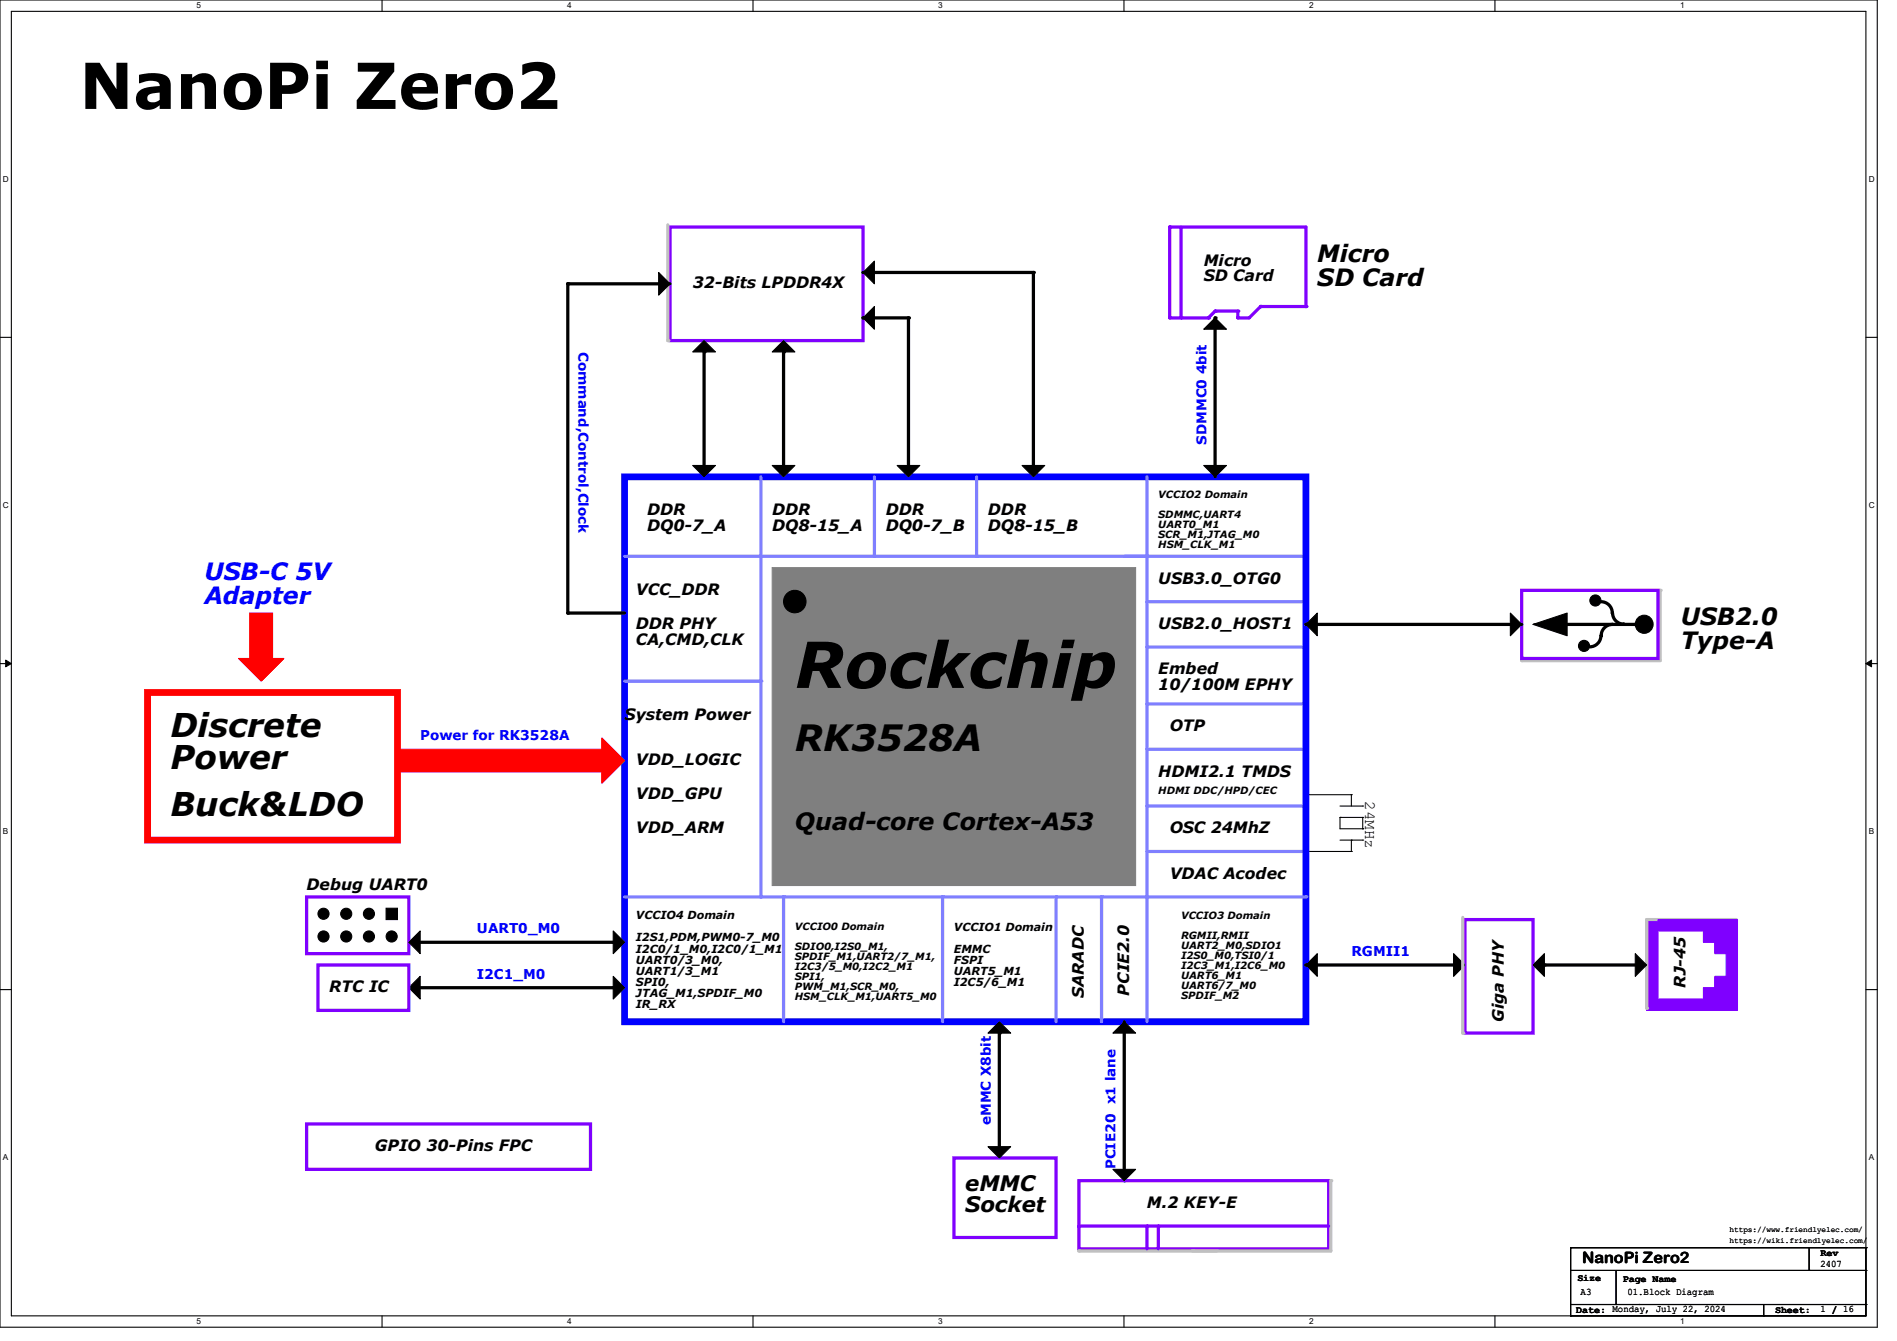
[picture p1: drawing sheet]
<svg xmlns="http://www.w3.org/2000/svg" width="297mm" height="210mm" viewBox="0 0 297 210" stroke-linecap="round" stroke-linejoin="round" font-family="sans-serif">
<path d="M0 0h293.9v207.9h-293.9zM1.8 1.8h290.3v204.3h-290.3z" fill="none" stroke="#000" stroke-width=".17"/>
<g fill="#fff">
<path d="M30.8 .2h.7v1.4h-.7z"/>
<path d="M30.8 206.2h.7v1.4h-.7z"/>
</g>
<path d="M59.8 0v1.8M59.8 206.1v1.8" fill="none" stroke="#000" stroke-width=".17"/>
<g fill="#fff">
<path d="M88.8 .2h.7v1.4h-.7z"/>
<path d="M88.8 206.2h.7v1.4h-.7z"/>
</g>
<path d="M117.9 0v1.8M117.9 206.1v1.8" fill="none" stroke="#000" stroke-width=".17"/>
<g fill="#fff">
<path d="M146.9 .2h.7v1.4h-.7z"/>
<path d="M146.9 206.2h.7v1.4h-.7z"/>
</g>
<path d="M176 0v1.8M176 206.1v1.8" fill="none" stroke="#000" stroke-width=".17"/>
<g fill="#fff">
<path d="M205 .2h.7v1.4h-.7z"/>
<path d="M205 206.2h.7v1.4h-.7z"/>
</g>
<path d="M234.1 0v1.8M234.1 206.1v1.8" fill="none" stroke="#000" stroke-width=".17"/>
<g fill="#fff">
<path d="M263.1 .2h.6v1.4h-.6z"/>
<path d="M263.1 206.2h.6v1.4h-.6z"/>
<path d="M.5 27.3h.9v1.4h-.9z"/>
<path d="M292.6 27.3h.9v1.4h-.9z"/>
<path d="M.5 78.4h.9v1.4h-.9z"/>
<path d="M292.6 78.4h.9v1.4h-.9z"/>
</g>
<path d="M0 52.8h1.8M292.1 52.8h1.8" fill="none" stroke="#000" stroke-width=".17"/>
<g fill="#fff">
<path d="M.5 129.5h.8v1.4h-.8z"/>
<path d="M292.6 129.5h.8v1.4h-.8z"/>
</g>
<path d="M0 103.9h1.8M292.1 103.9h1.8" fill="none" stroke="#000" stroke-width=".17"/>
<path d="M.9 103.4l.9 .5-.9 .5zM292.1 103.9l.9-.5v1z" fill="#000" stroke="#000" stroke-width=".16"/>
<g fill="#fff">
<path d="M.5 180.5h.8v1.4h-.8z"/>
<path d="M292.6 180.5h.8v1.4h-.8z"/>
</g>
<path d="M0 155h1.8M292.1 155h1.8" fill="none" stroke="#000" stroke-width=".17"/>
<path d="M179.6 133.4h24.9" fill="none" stroke="#7f7fff" stroke-width=".51"/>
<circle cx="204.5" cy="133.4" r=".25" fill="#7f7fff"/>
<path d="M179.6 126.2h24.9" fill="none" stroke="#7f7fff" stroke-width=".51"/>
<circle cx="204.5" cy="126.2" r=".25" fill="#7f7fff"/>
<path d="M179.6 117.3h24.9" fill="none" stroke="#7f7fff" stroke-width=".51"/>
<circle cx="204.5" cy="117.3" r=".25" fill="#7f7fff"/>
<path d="M179.6 110.2h24.9" fill="none" stroke="#7f7fff" stroke-width=".51"/>
<circle cx="204.5" cy="110.2" r=".25" fill="#7f7fff"/>
<path d="M179.6 101.3h24.9" fill="none" stroke="#7f7fff" stroke-width=".51"/>
<circle cx="204.5" cy="101.3" r=".25" fill="#7f7fff"/>
<path d="M179.6 94.2h24.9" fill="none" stroke="#7f7fff" stroke-width=".51"/>
<circle cx="204.5" cy="94.2" r=".25" fill="#7f7fff"/>
<path d="M176 87.1h28.5" fill="none" stroke="#7f7fff" stroke-width=".51"/>
<circle cx="204.5" cy="87.1" r=".25" fill="#7f7fff"/>
<g fill="none" stroke="#000" stroke-width=".17">
<path d="M204.5 124.5h.1M204.5 124.5h7.1M204.5 133.4h7.1M209.8 128h.1M209.8 128h3.6M209.8 128v1.8h3.6M209.8 131.6h3.6M209.8 126.2h3.6M211.6 133.4h.1M211.6 131.6h.1M211.6 124.5h.1M211.6 124.5v1.7"/>
<path d="M211.6 131.6v1.8M213.4 129.8h.1M213.4 128h.1M213.4 131.6h.1M213.4 126.2h.1M213.4 128v1.8"/>
</g>
<path d="M97.8 74.7h106.7v85.3h-106.7z" fill="none" stroke="#00f" stroke-width="1.1"/>
<path d="M119.1 74.7v12.4M119.1 87.1h60.5v53.4h-60.5z" fill="none" stroke="#7f7fff" stroke-width=".51"/>
<circle cx="119.1" cy="87.1" r=".25" fill="#7f7fff"/>
<path d="M136.9 74.7v12.4" fill="none" stroke="#7f7fff" stroke-width=".51"/>
<circle cx="136.9" cy="87.1" r=".25" fill="#7f7fff"/>
<path d="M152.9 74.7v12.4" fill="none" stroke="#7f7fff" stroke-width=".51"/>
<circle cx="152.9" cy="87.1" r=".25" fill="#7f7fff"/>
<path d="M179.6 74.7v12.4" fill="none" stroke="#7f7fff" stroke-width=".51"/>
<circle cx="179.6" cy="87.1" r=".25" fill="#7f7fff"/>
<path d="M97.8 87.1h21.3" fill="none" stroke="#7f7fff" stroke-width=".51"/>
<circle cx="119.1" cy="87.1" r=".25" fill="#7f7fff"/>
<path d="M120.9 88.9h56.9v49.8h-56.9z" fill-rule="evenodd" fill="#7f7f7f" stroke="#7f7f7f" stroke-width=".17"/>
<circle cx="124.4" cy="94.2" r="1.76" fill="#000" stroke="#000" stroke-width=".17"/>
<path d="M97.8 106.7h21.3" fill="none" stroke="#7f7fff" stroke-width=".51"/>
<circle cx="119.1" cy="106.7" r=".25" fill="#7f7fff"/>
<path d="M97.8 140.5h21.3" fill="none" stroke="#7f7fff" stroke-width=".51"/>
<circle cx="119.1" cy="140.5" r=".25" fill="#7f7fff"/>
<path d="M179.6 140.5h24.9" fill="none" stroke="#7f7fff" stroke-width=".51"/>
<circle cx="204.5" cy="140.5" r=".25" fill="#7f7fff"/>
<path d="M122.7 140.5v19.5" fill="none" stroke="#7f7fff" stroke-width=".51"/>
<circle cx="122.7" cy="140.5" r=".25" fill="#7f7fff"/>
<path d="M147.6 140.5v19.5" fill="none" stroke="#7f7fff" stroke-width=".51"/>
<circle cx="147.6" cy="140.5" r=".25" fill="#7f7fff"/>
<path d="M165.4 140.5v19.5" fill="none" stroke="#7f7fff" stroke-width=".51"/>
<circle cx="165.4" cy="140.5" r=".25" fill="#7f7fff"/>
<path d="M172.5 140.5v19.5" fill="none" stroke="#7f7fff" stroke-width=".51"/>
<circle cx="172.5" cy="140.5" r=".25" fill="#7f7fff"/>
<path d="M179.6 140.5v19.5" fill="none" stroke="#7f7fff" stroke-width=".51"/>
<circle cx="179.6" cy="140.5" r=".25" fill="#7f7fff"/>
<path d="M204.5 35.6v12.4" fill="none" stroke="#7f00ff" stroke-width=".51"/>
<circle cx="204.5" cy="48" r=".25" fill="#7f00ff"/>
<path d="M197.4 48h7.1" fill="none" stroke="#7f00ff" stroke-width=".51"/>
<circle cx="197.4" cy="48" r=".25" fill="#7f00ff"/>
<path d="M184.9 35.6v14.2" fill="none" stroke="#7f00ff" stroke-width=".51"/>
<circle cx="184.9" cy="49.8" r=".25" fill="#7f00ff"/>
<path d="M183.1 35.6h21.4" fill="none" stroke="#7f00ff" stroke-width=".51"/>
<circle cx="183.1" cy="35.6" r=".25" fill="#7f00ff"/>
<path d="M197.4 48l-1.8 1.8" fill="none" stroke="#7f00ff" stroke-width=".51"/>
<circle cx="197.4" cy="48" r=".25" fill="#7f00ff"/>
<path d="M190.2 48.7h3.6" fill="none" stroke="#7f00ff" stroke-width=".51"/>
<circle cx="190.2" cy="48.7" r=".25" fill="#7f00ff"/>
<path d="M193.8 49.8h1.8" fill="none" stroke="#7f00ff" stroke-width=".51"/>
<circle cx="193.8" cy="49.8" r=".25" fill="#7f00ff"/>
<path d="M193.8 48.7v1.1" fill="none" stroke="#7f00ff" stroke-width=".51"/>
<circle cx="193.8" cy="48.7" r=".25" fill="#7f00ff"/>
<path d="M190.2 49.8l1.8 1.8h-3.5z" fill-rule="evenodd" fill="#000" stroke="#000" stroke-width=".17"/>
<path d="M190.2 49.8v24.9" fill="none" stroke="#000" stroke-width=".51"/>
<circle cx="190.2" cy="49.8" r=".25" fill="#000"/>
<path d="M190.2 48.7l-1 1.1" fill="none" stroke="#7f00ff" stroke-width=".51"/>
<circle cx="189.2" cy="49.8" r=".25" fill="#7f00ff"/>
<path d="M183.1 49.8h6.1" fill="none" stroke="#7f00ff" stroke-width=".51"/>
<circle cx="189.2" cy="49.8" r=".25" fill="#7f00ff"/>
<path d="M183.1 35.6v14.2" fill="none" stroke="#7f00ff" stroke-width=".51"/>
<circle cx="183.1" cy="49.8" r=".25" fill="#7f00ff"/>
<path d="M188.5 72.9h3.5l-1.8 1.8z" fill-rule="evenodd" fill="#000" stroke="#000" stroke-width=".17"/>
<path d="M259.9 92.5v11" fill="none" stroke="#c0c0c0" stroke-width=".51"/>
<circle cx="259.9" cy="92.5" r=".25" fill="#c0c0c0"/>
<circle cx="249.8" cy="94" r=".87" fill="#000" stroke="#000" stroke-width=".17"/>
<path d="M238.3 103.5h21.6" fill="none" stroke="#c0c0c0" stroke-width=".51"/>
<circle cx="238.3" cy="103.5" r=".25" fill="#c0c0c0"/>
<path d="M204.5 97.8h33.8M241.8 97.8h14.2M250.7 99.6a1.76 1.76 0 0 1-1.8 1.7M250.7 94.2a1.76 1.76 0 0 1 1.7 1.8M252.5 96a1.76 1.76 0 0 0 1.8 1.7M252.5 97.8a1.76 1.76 0 0 0-1.8 1.8" fill="none" stroke="#000" stroke-width=".51"/>
<g fill="#000" stroke="#000" stroke-width=".17">
<path d="M206.2 96v3.6l-1.7-1.8z" fill-rule="evenodd"/>
<path d="M236.5 96l1.8 1.8-1.8 1.8z" fill-rule="evenodd"/>
<path d="M240 97.8l5.4-1.8v3.6l-5.4-1.8h1.8z" fill-rule="evenodd"/>
<circle cx="257.4" cy="97.8" r="1.41"/>
<circle cx="248" cy="101.2" r=".87"/>
</g>
<g fill="#000">
<circle cx="204.5" cy="97.8" r=".25"/>
<circle cx="241.8" cy="97.8" r=".25"/>
</g>
<path d="M104.9 35.6h30.2v17.7h-30.2zM238.3 92.5h21.3v10.6h-21.3z" fill="none" stroke="#7f00ff" stroke-width=".51"/>
<path d="M104.6 35.2v18.1" fill="none" stroke="#c0c0c0" stroke-width=".51"/>
<circle cx="104.6" cy="53.3" r=".25" fill="#c0c0c0"/>
<path d="M104.9 44.4h-16v51.6h8.9M110.2 55.1v17.8M122.7 55.1v17.8M135.1 49.8h7.1v23.1M135.1 42.7h26.7v30.2" fill="none" stroke="#000" stroke-width=".51"/>
<g fill="#000">
<circle cx="88.9" cy="44.4" r=".25"/>
<circle cx="110.2" cy="55.1" r=".25"/>
<circle cx="122.7" cy="55.1" r=".25"/>
<circle cx="135.1" cy="49.8" r=".25"/>
<circle cx="135.1" cy="42.7" r=".25"/>
<circle cx="142.2" cy="49.8" r=".25"/>
<circle cx="161.8" cy="42.7" r=".25"/>
<circle cx="88.9" cy="96" r=".25"/>
</g>
<g fill="#000" stroke="#000" stroke-width=".17">
<path d="M103.1 42.7l1.8 1.7-1.8 1.8z" fill-rule="evenodd"/>
<path d="M110.2 53.3l1.8 1.8h-3.5z" fill-rule="evenodd"/>
<path d="M122.7 53.3l1.8 1.8h-3.6z" fill-rule="evenodd"/>
<path d="M135.1 42.7l1.8-1.8v3.5z" fill-rule="evenodd"/>
<path d="M135.1 49.8l1.8-1.8v3.6z" fill-rule="evenodd"/>
<path d="M108.5 72.9h3.5l-1.8 1.8z" fill-rule="evenodd"/>
<path d="M120.9 72.9h3.6l-1.8 1.8z" fill-rule="evenodd"/>
<path d="M140.5 72.9h3.5l-1.8 1.8z" fill-rule="evenodd"/>
<path d="M160 72.9h3.6l-1.8 1.8z" fill-rule="evenodd"/>
<path d="M227.6 149.4l1.8 1.7-1.8 1.8z" fill-rule="evenodd"/>
</g>
<path d="M229.4 144h10.6v17.8h-10.6z" fill="none" stroke="#7f00ff" stroke-width=".51"/>
<path d="M257.8 144h1.8v14.2h-1.8z" fill-rule="evenodd" fill="#7f00ff" stroke="#7f00ff" stroke-width=".17"/>
<path d="M257.8 144h13.9" fill="none" stroke="#c0c0c0" stroke-width=".51"/>
<circle cx="271.7" cy="144" r=".25" fill="#c0c0c0"/>
<path d="M204.5 151.1h23.1" fill="none" stroke="#000" stroke-width=".51"/>
<circle cx="204.5" cy="151.1" r=".25" fill="#000"/>
<path d="M257.8 144v13.9" fill="none" stroke="#c0c0c0" stroke-width=".51"/>
<circle cx="257.8" cy="157.9" r=".25" fill="#c0c0c0"/>
<g fill="#000" stroke="#000" stroke-width=".17">
<path d="M206.2 149.4v3.5l-1.7-1.8z" fill-rule="evenodd"/>
<path d="M241.8 149.4v3.5l-1.8-1.8z" fill-rule="evenodd"/>
<path d="M256 149.4l1.8 1.7-1.8 1.8z" fill-rule="evenodd"/>
</g>
<path d="M241.8 151.1h14.2M176 160v24.9" fill="none" stroke="#000" stroke-width=".51"/>
<g fill="#000">
<circle cx="241.8" cy="151.1" r=".25"/>
<circle cx="176" cy="184.9" r=".25"/>
</g>
<path d="M259.6 144h12.4v14.2h-12.4v-1.7h7.1v-1.8h1.8v-1.8h1.8v-3.5h-1.8v-1.8h-1.8v-1.8h-7.1z" fill-rule="evenodd" fill="#7f00ff" stroke="#7f00ff" stroke-width=".17"/>
<path d="M168.9 184.9h39.1v10.7h-39.1z" fill="none" stroke="#7f00ff" stroke-width=".51"/>
<path d="M208.4 184.9v11" fill="none" stroke="#c0c0c0" stroke-width=".51"/>
<circle cx="208.4" cy="184.9" r=".25" fill="#c0c0c0"/>
<path d="M168.9 195.9h21.7" fill="none" stroke="#c0c0c0" stroke-width=".51"/>
<circle cx="168.9" cy="195.9" r=".25" fill="#c0c0c0"/>
<path d="M179.6 192v3.6" fill="none" stroke="#7f00ff" stroke-width=".51"/>
<circle cx="179.6" cy="192" r=".25" fill="#7f00ff"/>
<path d="M181.4 192v3.6" fill="none" stroke="#7f00ff" stroke-width=".51"/>
<circle cx="181.4" cy="192" r=".25" fill="#7f00ff"/>
<path d="M186.7 195.9h21.7" fill="none" stroke="#c0c0c0" stroke-width=".51"/>
<circle cx="186.7" cy="195.9" r=".25" fill="#c0c0c0"/>
<path d="M168.9 192h39.1" fill="none" stroke="#7f00ff" stroke-width=".51"/>
<circle cx="168.9" cy="192" r=".25" fill="#7f00ff"/>
<path d="M48 140.5h16v8.9h-16zM49.8 151.1h14.2v7.1h-14.2zM149.4 181.4h16v12.4h-16z" fill="none" stroke="#7f00ff" stroke-width=".51"/>
<g fill="#000" stroke="#000" stroke-width=".17">
<path d="M60.5 142.2h1.7v1.8h-1.7z" fill-rule="evenodd"/>
<path d="M65.8 145.8v3.6l-1.8-1.8z" fill-rule="evenodd"/>
<path d="M64 154.7l1.8-1.8v3.6z" fill-rule="evenodd"/>
<path d="M96 145.8l1.8 1.8-1.8 1.8z" fill-rule="evenodd"/>
<path d="M96 152.9l1.8 1.8-1.8 1.8z" fill-rule="evenodd"/>
<path d="M154.7 161.8l1.8-1.8 1.7 1.8z" fill-rule="evenodd"/>
<path d="M154.7 179.6h3.5l-1.7 1.8z" fill-rule="evenodd"/>
<circle cx="50.7" cy="143.1" r=".87"/>
<circle cx="50.7" cy="146.7" r=".87"/>
<circle cx="54.2" cy="143.1" r=".87"/>
<circle cx="54.2" cy="146.7" r=".87"/>
<circle cx="57.8" cy="143.1" r=".87"/>
<circle cx="57.8" cy="146.7" r=".87"/>
<circle cx="61.3" cy="146.7" r=".87"/>
</g>
<path d="M65.8 147.6h30.2M65.8 154.7h30.2M156.5 161.8v17.8" fill="none" stroke="#000" stroke-width=".51"/>
<g fill="#000">
<circle cx="96" cy="147.6" r=".25"/>
<circle cx="96" cy="154.7" r=".25"/>
<circle cx="156.5" cy="161.8" r=".25"/>
</g>
<g fill="#f00" stroke="#f00" stroke-width=".17">
<path d="M94.2 115.6l3.6 3.5-3.6 3.6z" fill-rule="evenodd"/>
<path d="M37.3 103.1h7.2l-3.6 3.6z" fill-rule="evenodd"/>
<path d="M39.1 96h3.6v7.1h-3.6z" fill-rule="evenodd"/>
<path d="M62.2 117.3h32v3.6h-32z" fill-rule="evenodd"/>
</g>
<path d="M23.1 108.5h39.1v23.1h-39.1z" fill="none" stroke="#f00" stroke-width="1.1"/>
<path d="M229 143.7v18.1" fill="none" stroke="#c0c0c0" stroke-width=".51"/>
<circle cx="229" cy="161.8" r=".25" fill="#c0c0c0"/>
<g fill="#000" stroke="#000" stroke-width=".17">
<path d="M176 160l1.8 1.8h-3.6z" fill-rule="evenodd"/>
<path d="M174.2 183.1h3.6l-1.8 1.8z" fill-rule="evenodd"/>
</g>
<path d="M48 176h44.5v7.1h-44.5z" fill="none" stroke="#7f00ff" stroke-width=".51"/>
<g fill="none" stroke="#000" stroke-width=".17">
<path d="M245.9 195.4h.1M245.9 199h46.2M245.9 195.4v10.7M245.9 195.4h46.2M253 199v5.3M283.3 199h.1M283.3 195.4v3.6M292.1 199h.1M292.1 195.4h.1M292.1 195.4v10.7h-46.2M245.9 206.1h.1M245.9 204.3h46.2"/>
<path d="M253 204.3h.1M256.6 204.3h.1M276.1 206.1h.1M276.1 204.3v1.8M292.1 204.3h.1"/>
</g>
<g font-size="9.9">
<text x="12.4" y="17.1">NanoPi Zero2</text>
<text x="124.5" y="107.7">Rockchip</text>
</g>
<text font-size="5.7" x="124.5" y="117.7">RK3528A</text>
<g font-size="5.1">
<text x="26.7" y="115.4">Discrete</text>
<text x="26.7" y="120.5">Power</text>
<text x="26.7" y="127.8">Buck&amp;LDO</text>
</g>
<g font-size="3.7">
<text x="206.2" y="41.1">Micro</text>
<text x="206.2" y="44.8">SD Card</text>
<text x="263.1" y="98">USB2.0</text>
<text x="263.1" y="101.7">Type-A</text>
<text x="124.5" y="130">Quad-core Cortex-A53</text>
</g>
<g font-size="3.7" fill="#00f">
<text x="32" y="90.8">USB-C 5V</text>
<text x="32" y="94.6">Adapter</text>
</g>
<g font-size="3.3">
<text x="151.1" y="186.5">eMMC</text>
<text x="151.1" y="189.8">Socket</text>
</g>
<g font-size="2.5">
<text x="188.5" y="41.6">Micro</text>
<text x="108.5" y="45.2">32-Bits LPDDR4X</text>
<text x="188.5" y="44.1">SD Card</text>
<text x="101.3" y="80.7">DDR</text>
<text x="101.3" y="83.2">DQ0-7_A</text>
<text x="120.9" y="80.7">DDR</text>
<text x="120.9" y="83.2">DQ8-15_A</text>
<text x="138.7" y="80.7">DDR</text>
<text x="138.7" y="83.2">DQ0-7_B</text>
<text x="154.7" y="80.7">DDR</text>
<text x="154.7" y="83.2">DQ8-15_B</text>
<text x="99.6" y="93.2">VCC_DDR</text>
<text x="181.4" y="91.4">USB3.0_OTG0</text>
<text x="99.6" y="98.5">DDR PHY</text>
<text x="99.6" y="101">CA,CMD,CLK</text>
<text x="181.4" y="98.5">USB2.0_HOST1</text>
<text x="181.4" y="105.6">Embed</text>
<text x="97.8" y="112.7">System Power</text>
<text x="181.4" y="108.1">10/100M EPHY</text>
<text x="99.6" y="119.8">VDD_LOGIC</text>
<text x="183.1" y="114.5">OTP</text>
<text x="99.6" y="125.2">VDD_GPU</text>
<text x="181.4" y="121.6">HDMI2.1 TMDS</text>
<text x="213.7" y="125.5" transform="rotate(90 213.7 125.5)">24MHz</text>
<text x="99.6" y="130.5">VDD_ARM</text>
<text x="183.1" y="130.5">OSC 24MhZ</text>
<text x="183.1" y="137.6">VDAC Acodec</text>
<text x="48" y="139.4">Debug UART0</text>
<text x="51.6" y="155.4">RTC IC</text>
<text x="176.8" y="155.9" transform="rotate(-90 176.8 155.9)">PCIE2.0</text>
<text x="263.9" y="154.7" transform="rotate(-90 263.9 154.7)">RJ-45</text>
<text x="169.7" y="156.3" transform="rotate(-90 169.7 156.3)">SARADC</text>
<text x="235.5" y="160" transform="rotate(-90 235.5 160)">Giga PHY</text>
<text x="58.7" y="180.3">GPIO 30-Pins FPC</text>
<text x="179.6" y="189.2">M.2 KEY-E</text>
<text x="247.7" y="197.7">NanoPi Zero2</text>
</g>
<g font-size="2.1" fill="#00f">
<text x="90.6" y="55.1" transform="rotate(90 90.6 55.1)">Command,Control,Clock</text>
<text x="188.9" y="69.7" transform="rotate(-90 188.9 69.7)">SDMMC0 4bit</text>
<text x="65.8" y="115.9">Power for RK3528A</text>
<text x="74.7" y="146.1">UART0_M0</text>
<text x="211.6" y="149.7">RGMII1</text>
<text x="74.7" y="153.2">I2C1_M0</text>
<text x="155.1" y="176.2" transform="rotate(-90 155.1 176.2)">eMMC X8bit</text>
<text x="174.7" y="183.1" transform="rotate(-90 174.7 183.1)">PCIE20 x1 lane</text>
</g>
<g font-size="1.7">
<text x="99.6" y="144">VCCIO4 Domain</text>
<text x="99.6" y="147.4">I2S1,PDM,PWM0-7_M0</text>
<text x="99.6" y="149.2">I2C0/1_M0,I2C0/1_M1</text>
<text x="149.4" y="145.8">VCCIO1 Domain</text>
<text x="149.4" y="149.2">EMMC</text>
<text x="99.6" y="150.9">UART0/3_M0,</text>
<text x="99.6" y="152.7">UART1/3_M1</text>
<text x="99.6" y="154.4">SPI0,</text>
<text x="149.4" y="151">FSPI</text>
<text x="149.4" y="152.7">UART5_M1</text>
<text x="149.4" y="154.4">I2C5/6_M1</text>
<text x="99.6" y="156.1">JTAG_M1,SPDIF_M0</text>
<text x="99.6" y="157.9">IR_RX</text>
</g>
<g font-size="1.6">
<text x="181.4" y="78.1">VCCIO2 Domain</text>
<text x="181.4" y="81.2">SDMMC,UART4</text>
<text x="181.4" y="82.8">UART0_M1</text>
<text x="181.4" y="84.3">SCR_M1,JTAG_M0</text>
<text x="181.4" y="85.9">HSM_CLK_M1</text>
<text x="181.4" y="124.3">HDMI DDC/HPD/CEC</text>
<text x="184.9" y="143.8">VCCIO3 Domain</text>
<text x="124.5" y="145.6">VCCIO0 Domain</text>
<text x="124.5" y="148.8">SDIO0,I2S0_M1,</text>
<text x="184.9" y="147">RGMII,RMII</text>
<text x="184.9" y="148.5">UART2_M0,SDIO1</text>
<text x="124.5" y="150.3">SPDIF_M1,UART2/7_M1,</text>
<text x="124.5" y="151.9">I2C3/5_M0,I2C2_M1</text>
<text x="124.5" y="153.5">SPI1,</text>
<text x="124.5" y="155">PWM_M1,SCR_M0,</text>
<text x="184.9" y="150.1">I2S0_M0,TSI0/1</text>
<text x="184.9" y="151.7">I2C3_M1,I2C6_M0</text>
<text x="184.9" y="153.2">UART6_M1</text>
<text x="184.9" y="154.8">UART6/7_M0</text>
<text x="124.5" y="156.6">HSM_CLK_M1,UART5_M0</text>
<text x="184.9" y="156.4">SPDIF_M2</text>
<text x="285" y="196.7">Rev</text>
<text x="247" y="200.6">Size</text>
<text x="247.5" y="202.9">A3</text>
<text x="254.1" y="200.7">Page Name</text>
<text x="254.8" y="202.9">01.Block Diagram</text>
<text x="285" y="198.4">2407</text>
<text x="246.8" y="205.6">Date: Monday, July 22, 2024</text>
<text x="277.9" y="205.6">Sheet:</text>
<text x="285" y="205.5">1 / 16</text>
</g>
<g font-size="1.3">
<text x="30.8" y="1.3">5</text>
<text x="88.8" y="1.3">4</text>
<text x="146.9" y="1.3">3</text>
<text x="205" y="1.3">2</text>
<text x="263.1" y="1.3">1</text>
<text x=".5" y="28.4">D</text>
<text x="292.6" y="28.4">D</text>
<text x=".5" y="79.5">C</text>
<text x="292.6" y="79.5">C</text>
<text x=".5" y="130.6">B</text>
<text x="292.6" y="130.6">B</text>
<text x=".5" y="181.7">A</text>
<text x="292.6" y="181.7">A</text>
<text x="30.8" y="207.4">5</text>
<text x="88.8" y="207.4">4</text>
<text x="146.9" y="207.4">3</text>
<text x="205" y="207.4">2</text>
<text x="263.1" y="207.4">1</text>
</g>
<g font-size="1.2">
<text x="270.8" y="194.6">https://wiki.friendlyelec.com/</text>
<text x="270.8" y="192.9">https://www.friendlyelec.com/</text>
</g>
</svg>
